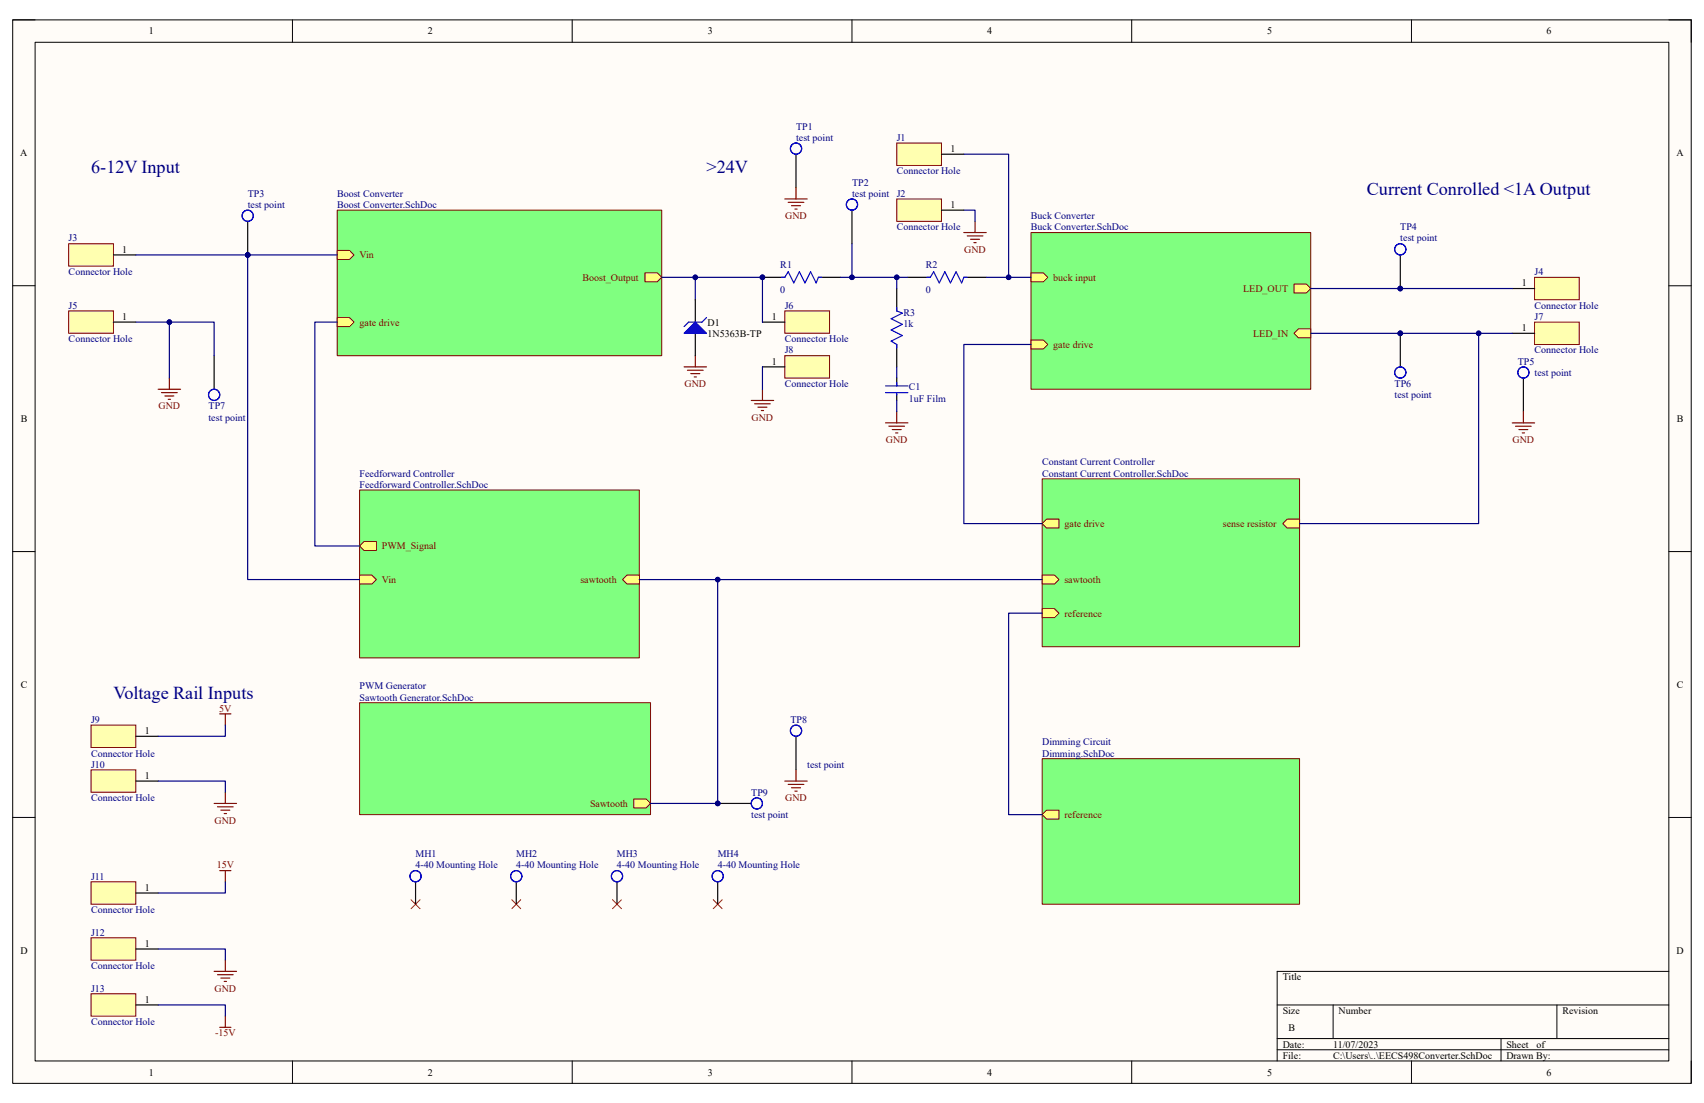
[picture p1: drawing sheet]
<svg xmlns="http://www.w3.org/2000/svg" width="432mm" height="279mm" viewBox="0 0 432 279" stroke-linecap="round" stroke-linejoin="round" font-family="sans-serif">
<path d="M3.2 5h425.4v269.4h-425.4z" fill-rule="evenodd" fill="#fffcf8"/>
<path d="M3.2 5h425.4v269.4h-425.4z" fill="none" stroke="#000" stroke-width=".25"/>
<path d="M8.9 10.7h414v258.1h-414z" fill-rule="evenodd" fill="#fffcf8"/>
<g fill="none" stroke="#000" stroke-width=".25">
<path d="M3.2 5h5.7M8.9 10.7h414v258.1h-414zM74.1 5v5.7M145 5v5.7M215.9 5v5.7M286.8 5v5.7M357.7 5v5.7M422.9 5h5.7v5.7M3.2 72.4h5.7M422.9 72.4h5.7M3.2 139.7h5.7M422.9 139.7h5.7"/>
<path d="M3.2 207.1h5.7M422.9 207.1h5.7M323.6 254.6h99.3M337.8 254.6v8.5M394.5 254.6v8.5M422.9 246.1h-99.3v22.6M74.1 268.7v5.7M145 268.7v5.7M215.9 268.7v5.7M286.8 268.7v5.7M323.6 263.1h99.3M323.6 265.9h99.3"/>
<path d="M357.7 268.8v5.6M380.4 263.1v5.7M428.6 268.8v5.6"/>
</g>
<path d="M85.4 53.2h82.3v36.9h-82.3z" fill-rule="evenodd" fill="#80ff80"/>
<path d="M85.4 53.2h82.3v36.9h-82.3z" fill="none" stroke="#800000" stroke-width=".25"/>
<path d="M85.4 63.4h3.2l1.1 1.2-1.1 1.1h-3.2z" fill-rule="evenodd" fill="#ffff80"/>
<path d="M85.4 63.4h3.2l1.1 1.2-1.1 1.1h-3.2z" fill="none" stroke="#800000" stroke-width=".25"/>
<path d="M85.4 80.5h3.2l1.1 1.1-1.1 1.1h-3.2z" fill-rule="evenodd" fill="#ffff80"/>
<path d="M85.4 80.5h3.2l1.1 1.1-1.1 1.1h-3.2z" fill="none" stroke="#800000" stroke-width=".25"/>
<path d="M163.4 69.1h3.1l1.2 1.1-1.2 1.2h-3.1z" fill-rule="evenodd" fill="#ffff80"/>
<path d="M163.4 69.1h3.1l1.2 1.1-1.2 1.2h-3.1z" fill="none" stroke="#800000" stroke-width=".25"/>
<path d="M261.3 58.9h70.8v39.7h-70.8z" fill-rule="evenodd" fill="#80ff80"/>
<path d="M261.3 58.9h70.8v39.7h-70.8z" fill="none" stroke="#800000" stroke-width=".25"/>
<path d="M261.3 69.1h3.1l1.1 1.2-1.1 1.1h-3.1z" fill-rule="evenodd" fill="#ffff80"/>
<path d="M261.3 69.1h3.1l1.1 1.2-1.1 1.1h-3.1z" fill="none" stroke="#800000" stroke-width=".25"/>
<path d="M261.3 86.1h3.1l1.1 1.2-1.1 1.1h-3.1z" fill-rule="evenodd" fill="#ffff80"/>
<path d="M261.3 86.1h3.1l1.1 1.2-1.1 1.1h-3.1z" fill="none" stroke="#800000" stroke-width=".25"/>
<path d="M327.9 84.4l1.1-1.1h3.1v2.3h-3.1z" fill-rule="evenodd" fill="#ffff80"/>
<path d="M327.9 84.4l1.1-1.1h3.1v2.3h-3.1z" fill="none" stroke="#800000" stroke-width=".25"/>
<path d="M327.9 72h3.1l1.1 1.1-1.1 1.1h-3.1z" fill-rule="evenodd" fill="#ffff80"/>
<path d="M327.9 72h3.1l1.1 1.1-1.1 1.1h-3.1z" fill="none" stroke="#800000" stroke-width=".25"/>
<path d="M264.1 121.3h65.2v42.5h-65.2z" fill-rule="evenodd" fill="#80ff80"/>
<path d="M264.1 121.3h65.2v42.5h-65.2z" fill="none" stroke="#800000" stroke-width=".25"/>
<path d="M326.2 131.5h3.1v2.3h-3.1l-1.1-1.2z" fill-rule="evenodd" fill="#ffff80"/>
<path d="M326.2 131.5h3.1v2.3h-3.1l-1.1-1.2z" fill="none" stroke="#800000" stroke-width=".25"/>
<path d="M264.1 132.6l1.1-1.1h3.2v2.3h-3.2z" fill-rule="evenodd" fill="#ffff80"/>
<path d="M264.1 132.6l1.1-1.1h3.2v2.3h-3.2z" fill="none" stroke="#800000" stroke-width=".25"/>
<path d="M264.1 154.2h3.1l1.2 1.1-1.2 1.2h-3.1z" fill-rule="evenodd" fill="#ffff80"/>
<path d="M264.1 154.2h3.1l1.2 1.1-1.2 1.2h-3.1z" fill="none" stroke="#800000" stroke-width=".25"/>
<path d="M264.1 145.7h3.1l1.2 1.1-1.2 1.1h-3.1z" fill-rule="evenodd" fill="#ffff80"/>
<path d="M264.1 145.7h3.1l1.2 1.1-1.2 1.1h-3.1z" fill="none" stroke="#800000" stroke-width=".25"/>
<path d="M91.1 124.1h70.9v42.6h-70.9z" fill-rule="evenodd" fill="#80ff80"/>
<path d="M91.1 124.1h70.9v42.6h-70.9z" fill="none" stroke="#800000" stroke-width=".25"/>
<path d="M91.1 145.7h3.1l1.2 1.1-1.2 1.1h-3.1z" fill-rule="evenodd" fill="#ffff80"/>
<path d="M91.1 145.7h3.1l1.2 1.1-1.2 1.1h-3.1z" fill="none" stroke="#800000" stroke-width=".25"/>
<path d="M92.3 137.2h3.1v2.2h-3.1l-1.2-1.1z" fill-rule="evenodd" fill="#ffff80"/>
<path d="M92.3 137.2h3.1v2.2h-3.1l-1.2-1.1z" fill="none" stroke="#800000" stroke-width=".25"/>
<path d="M157.8 146.8l1.1-1.1h3.1v2.2h-3.1z" fill-rule="evenodd" fill="#ffff80"/>
<path d="M157.8 146.8l1.1-1.1h3.1v2.2h-3.1z" fill="none" stroke="#800000" stroke-width=".25"/>
<path d="M40.1 98.6h5.7M40.9 99.5h4M42.9 95.8v2.8M41.8 100.3h2.3M42.6 101.2h.6M55.7 180.8h2.8M57.1 180.8v2.9M55.7 220.5h2.8M57.1 220.5v2.9M57.1 257.4v2.8M55.7 260.2h2.8" fill="none" stroke="#800000" stroke-width=".3"/>
<path d="M104.2 227.9l2.2 2.3M106.4 227.9l-2.2 2.3M129.7 227.9l2.3 2.3M132 227.9l-2.3 2.3M155.2 227.9l2.3 2.3M157.5 227.9l-2.3 2.3M180.7 227.9l2.3 2.3M183 227.9l-2.3 2.3" fill="none" stroke="#f00" stroke-width=".25"/>
<path d="M264.1 192.2h65.2v36.8h-65.2z" fill-rule="evenodd" fill="#80ff80"/>
<path d="M264.1 192.2h65.2v36.8h-65.2z" fill="none" stroke="#800000" stroke-width=".25"/>
<path d="M264.1 206.4l1.1-1.2h3.2v2.3h-3.2z" fill-rule="evenodd" fill="#ffff80"/>
<path d="M264.1 206.4l1.1-1.2h3.2v2.3h-3.2z" fill="none" stroke="#800000" stroke-width=".25"/>
<path d="M91.1 178h73.7v28.4h-73.7z" fill-rule="evenodd" fill="#80ff80"/>
<path d="M91.1 178h73.7v28.4h-73.7z" fill="none" stroke="#800000" stroke-width=".25"/>
<path d="M160.6 202.4h3.1l1.1 1.1-1.1 1.2h-3.1z" fill-rule="evenodd" fill="#ffff80"/>
<path d="M160.6 202.4h3.1l1.1 1.1-1.1 1.2h-3.1z" fill="none" stroke="#800000" stroke-width=".25"/>
<path d="M227.2 73.1v5.7M54.3 90.1v8.5M227.2 87.3v5.6M227.2 95.8v2M227.2 99.7v1.7" fill="none" stroke="#000" stroke-width=".3"/>
<g fill="none" stroke="#00f" stroke-width=".3">
<path d="M227.2 77.9v.9l1.5 .5-2.9 1.4 2.9 1.5-2.9 1.4 2.9 1.4-2.9 1.4 1.4 .9v.8M224.4 97.8h5.7M224.4 99.5h5.7M227.2 96.9v.9M227.2 99.7v.3"/>
<circle cx="54.3" cy="100" r="1.42"/>
</g>
<path d="M224.4 107.1h5.7M225.2 108h4M226.1 108.8h2.3M226.9 109.7h.6M227.2 104.3v2.8" fill="none" stroke="#800000" stroke-width=".3"/>
<circle cx="62.8" cy="64.6" r=".57" fill="#000080"/>
<circle cx="62.8" cy="64.6" r=".57" fill="none" stroke="#000080" stroke-width=".25"/>
<path d="M62.8 56.1v8.5" fill="none" stroke="#000" stroke-width=".3"/>
<circle cx="62.8" cy="64.6" r=".57" fill="#000080"/>
<circle cx="62.8" cy="64.6" r=".57" fill="none" stroke="#000080" stroke-width=".25"/>
<circle cx="62.8" cy="54.7" r="1.42" fill="none" stroke="#00f" stroke-width=".3"/>
<circle cx="354.8" cy="84.4" r=".57" fill="#000080"/>
<circle cx="354.8" cy="84.4" r=".57" fill="none" stroke="#000080" stroke-width=".25"/>
<path d="M354.8 84.4v8.5" fill="none" stroke="#000" stroke-width=".3"/>
<circle cx="354.8" cy="84.4" r=".57" fill="#000080"/>
<circle cx="354.8" cy="84.4" r=".57" fill="none" stroke="#000080" stroke-width=".25"/>
<circle cx="354.8" cy="94.4" r="1.42" fill="none" stroke="#00f" stroke-width=".3"/>
<circle cx="354.8" cy="73.1" r=".57" fill="#000080"/>
<circle cx="354.8" cy="73.1" r=".57" fill="none" stroke="#000080" stroke-width=".25"/>
<path d="M354.8 64.6v8.5" fill="none" stroke="#000" stroke-width=".3"/>
<circle cx="354.8" cy="73.1" r=".57" fill="#000080"/>
<circle cx="354.8" cy="73.1" r=".57" fill="none" stroke="#000080" stroke-width=".25"/>
<g fill="none" stroke="#00f" stroke-width=".3">
<circle cx="201.7" cy="37.6" r="1.42"/>
<circle cx="215.9" cy="51.8" r="1.42"/>
<circle cx="354.8" cy="63.2" r="1.42"/>
<circle cx="386" cy="94.4" r="1.42"/>
</g>
<path d="M201.7 39.1v8.5M215.9 53.2v8.5M386 95.8v8.5" fill="none" stroke="#000" stroke-width=".3"/>
<path d="M198.9 50.4h5.6M199.7 51.3h4M200.6 52.1h2.3M201.4 53h.6M201.7 47.6v2.8M383.2 107.1h5.7M384 108h4M384.9 108.8h2.3M385.7 109.7h.6M386 104.3v2.8" fill="none" stroke="#800000" stroke-width=".3"/>
<circle cx="181.9" cy="203.5" r=".57" fill="#000080"/>
<circle cx="181.9" cy="203.5" r=".57" fill="none" stroke="#000080" stroke-width=".25"/>
<path d="M181.9 203.5h8.5" fill="none" stroke="#000" stroke-width=".3"/>
<circle cx="181.9" cy="203.5" r=".57" fill="#000080"/>
<circle cx="181.9" cy="203.5" r=".57" fill="none" stroke="#000080" stroke-width=".25"/>
<g fill="none" stroke="#00f" stroke-width=".3">
<circle cx="201.7" cy="185.1" r="1.42"/>
<circle cx="191.8" cy="203.5" r="1.42"/>
</g>
<path d="M201.7 186.5v8.5" fill="none" stroke="#000" stroke-width=".3"/>
<path d="M198.9 197.9h5.6M199.7 198.7h4M200.6 199.5h2.3M201.7 195v2.9M201.4 200.4h.6" fill="none" stroke="#800000" stroke-width=".3"/>
<circle cx="193.2" cy="70.3" r=".57" fill="#000080"/>
<circle cx="193.2" cy="70.3" r=".57" fill="none" stroke="#000080" stroke-width=".25"/>
<path d="M193.2 70.3h5.7" fill="none" stroke="#000" stroke-width=".3"/>
<circle cx="193.2" cy="70.3" r=".57" fill="#000080"/>
<circle cx="193.2" cy="70.3" r=".57" fill="none" stroke="#000080" stroke-width=".25"/>
<path d="M207.4 70.3h5.7M230.1 70.3h5.6M244.2 70.3h5.7" fill="none" stroke="#000" stroke-width=".3"/>
<path d="M198 70.3h.9l.8-1.5 1.4 2.9 1.5-2.9 1.4 2.9 1.4-2.9 1.4 2.9 .6-1.4h.8M234.9 70.3h.8l.9-1.5 1.4 2.9 1.4-2.9 1.4 2.9 1.5-2.9 1.4 2.9 .5-1.4h.9" fill="none" stroke="#00f" stroke-width=".3"/>
<g fill="none" stroke="#800000" stroke-width=".3">
<path d="M244.2 58.9h5.7M245.1 59.8h4M247.1 56.1v2.8M245.9 60.6h2.3M246.8 61.5h.6M173.4 92.9h5.6M174.2 93.8h4M175.1 94.6h2.2M175.9 95.5h.6M176.2 90.1v2.8M193.2 98.6v2.8M190.4 101.4h5.6"/>
<path d="M191.2 102.3h4M192.1 103.1h2.2M192.9 104h.6M54.3 246.1h5.6M55.1 246.9h4M56 247.8h2.2M56.8 248.6h.6M57.1 243.2v2.9"/>
</g>
<path d="M17.4 61.7h11.3v5.7h-11.3z" fill-rule="evenodd" fill="#ffffb0"/>
<path d="M17.4 61.7h11.3v5.7h-11.3z" fill="none" stroke="#800000" stroke-width=".25"/>
<path d="M28.7 64.6h5.7" fill="none" stroke="#000" stroke-width=".3"/>
<path d="M17.4 78.8h11.3v5.6h-11.3z" fill-rule="evenodd" fill="#ffffb0"/>
<path d="M17.4 78.8h11.3v5.6h-11.3z" fill="none" stroke="#800000" stroke-width=".25"/>
<path d="M28.7 81.6h5.7" fill="none" stroke="#000" stroke-width=".3"/>
<path d="M23.1 183.7h11.3v5.6h-11.3z" fill-rule="evenodd" fill="#ffffb0"/>
<path d="M23.1 183.7h11.3v5.6h-11.3z" fill="none" stroke="#800000" stroke-width=".25"/>
<path d="M34.4 186.5h5.7" fill="none" stroke="#000" stroke-width=".3"/>
<path d="M23.1 223.4h11.3v5.6h-11.3z" fill-rule="evenodd" fill="#ffffb0"/>
<path d="M23.1 223.4h11.3v5.6h-11.3z" fill="none" stroke="#800000" stroke-width=".25"/>
<path d="M34.4 226.2h5.7" fill="none" stroke="#000" stroke-width=".3"/>
<path d="M23.1 237.6h11.3v5.6h-11.3z" fill-rule="evenodd" fill="#ffffb0"/>
<path d="M23.1 237.6h11.3v5.6h-11.3z" fill="none" stroke="#800000" stroke-width=".25"/>
<path d="M34.4 240.4h5.7" fill="none" stroke="#000" stroke-width=".3"/>
<path d="M23.1 251.7h11.3v5.7h-11.3z" fill-rule="evenodd" fill="#ffffb0"/>
<path d="M23.1 251.7h11.3v5.7h-11.3z" fill="none" stroke="#800000" stroke-width=".25"/>
<path d="M34.4 254.6h5.7" fill="none" stroke="#000" stroke-width=".3"/>
<path d="M198.9 78.8h11.3v5.6h-11.3z" fill-rule="evenodd" fill="#ffffb0"/>
<path d="M198.9 78.8h11.3v5.6h-11.3z" fill="none" stroke="#800000" stroke-width=".25"/>
<path d="M193.2 81.6h5.7" fill="none" stroke="#000" stroke-width=".3"/>
<path d="M198.9 90.1h11.3v5.7h-11.3z" fill-rule="evenodd" fill="#ffffb0"/>
<path d="M198.9 90.1h11.3v5.7h-11.3z" fill="none" stroke="#800000" stroke-width=".25"/>
<path d="M193.2 92.9h5.7" fill="none" stroke="#000" stroke-width=".3"/>
<path d="M227.2 36.2h11.4v5.7h-11.4z" fill-rule="evenodd" fill="#ffffb0"/>
<path d="M227.2 36.2h11.4v5.7h-11.4z" fill="none" stroke="#800000" stroke-width=".25"/>
<path d="M238.6 39.1h5.6" fill="none" stroke="#000" stroke-width=".3"/>
<path d="M227.2 50.4h11.4v5.7h-11.4z" fill-rule="evenodd" fill="#ffffb0"/>
<path d="M227.2 50.4h11.4v5.7h-11.4z" fill="none" stroke="#800000" stroke-width=".25"/>
<path d="M238.6 53.2h5.6" fill="none" stroke="#000" stroke-width=".3"/>
<path d="M388.9 70.3h11.3v5.6h-11.3z" fill-rule="evenodd" fill="#ffffb0"/>
<path d="M388.9 70.3h11.3v5.6h-11.3z" fill="none" stroke="#800000" stroke-width=".25"/>
<path d="M383.2 73.1h5.7" fill="none" stroke="#000" stroke-width=".3"/>
<path d="M388.9 81.6h11.3v5.7h-11.3z" fill-rule="evenodd" fill="#ffffb0"/>
<path d="M388.9 81.6h11.3v5.7h-11.3z" fill="none" stroke="#800000" stroke-width=".25"/>
<path d="M383.2 84.4h5.7" fill="none" stroke="#000" stroke-width=".3"/>
<path d="M34.4 81.6h8.5v14.2M261.3 87.3h-17.1v45.3h19.9" fill="none" stroke="#000080" stroke-width=".3"/>
<circle cx="42.9" cy="81.6" r=".57" fill="#000080"/>
<circle cx="42.9" cy="81.6" r=".57" fill="none" stroke="#000080" stroke-width=".25"/>
<path d="M227.2 92.9v2.9M332.1 84.4h42.6v48.2h-45.4M227.2 101.4v2.9M264.1 155.3h-8.5v51.1h8.5M57.1 183.7v2.8h-17M57.1 223.4v2.8h-17M40.1 254.6h17v2.8" fill="none" stroke="#000080" stroke-width=".3"/>
<circle cx="354.8" cy="84.4" r=".57" fill="#000080"/>
<circle cx="354.8" cy="84.4" r=".57" fill="none" stroke="#000080" stroke-width=".25"/>
<circle cx="374.7" cy="84.4" r=".57" fill="#000080"/>
<circle cx="374.7" cy="84.4" r=".57" fill="none" stroke="#000080" stroke-width=".25"/>
<path d="M374.7 84.4h8.5" fill="none" stroke="#000080" stroke-width=".3"/>
<circle cx="374.7" cy="84.4" r=".57" fill="#000080"/>
<circle cx="374.7" cy="84.4" r=".57" fill="none" stroke="#000080" stroke-width=".25"/>
<path d="M34.4 64.6h28.4v82.2h28.3M85.4 81.6h-5.6v56.7h11.3" fill="none" stroke="#000080" stroke-width=".3"/>
<circle cx="62.8" cy="64.6" r=".57" fill="#000080"/>
<circle cx="62.8" cy="64.6" r=".57" fill="none" stroke="#000080" stroke-width=".25"/>
<path d="M62.8 64.6h22.6" fill="none" stroke="#000080" stroke-width=".3"/>
<circle cx="62.8" cy="64.6" r=".57" fill="#000080"/>
<circle cx="62.8" cy="64.6" r=".57" fill="none" stroke="#000080" stroke-width=".25"/>
<path d="M332.1 73.1h51.1" fill="none" stroke="#000080" stroke-width=".3"/>
<circle cx="354.8" cy="73.1" r=".57" fill="#000080"/>
<circle cx="354.8" cy="73.1" r=".57" fill="none" stroke="#000080" stroke-width=".25"/>
<path d="M42.9 81.6h11.4v8.5" fill="none" stroke="#000080" stroke-width=".3"/>
<circle cx="42.9" cy="81.6" r=".57" fill="#000080"/>
<circle cx="42.9" cy="81.6" r=".57" fill="none" stroke="#000080" stroke-width=".25"/>
<path d="M181.9 146.8v56.7h-17.1M40.1 240.4h17v2.8" fill="none" stroke="#000080" stroke-width=".3"/>
<circle cx="181.9" cy="203.5" r=".57" fill="#000080"/>
<circle cx="181.9" cy="203.5" r=".57" fill="none" stroke="#000080" stroke-width=".25"/>
<circle cx="181.9" cy="146.8" r=".57" fill="#000080"/>
<circle cx="181.9" cy="146.8" r=".57" fill="none" stroke="#000080" stroke-width=".25"/>
<path d="M162 146.8h102.1" fill="none" stroke="#000080" stroke-width=".3"/>
<circle cx="181.9" cy="146.8" r=".57" fill="#000080"/>
<circle cx="181.9" cy="146.8" r=".57" fill="none" stroke="#000080" stroke-width=".25"/>
<path d="M244.2 39.1h11.4v31.2M244.2 53.2h2.9v2.9" fill="none" stroke="#000080" stroke-width=".3"/>
<circle cx="255.6" cy="70.3" r=".57" fill="#000080"/>
<circle cx="255.6" cy="70.3" r=".57" fill="none" stroke="#000080" stroke-width=".25"/>
<path d="M249.9 70.3h11.4M193.2 92.9v5.7" fill="none" stroke="#000080" stroke-width=".3"/>
<circle cx="255.6" cy="70.3" r=".57" fill="#000080"/>
<circle cx="255.6" cy="70.3" r=".57" fill="none" stroke="#000080" stroke-width=".25"/>
<path d="M227.2 70.3v2.8" fill="none" stroke="#000080" stroke-width=".3"/>
<circle cx="227.2" cy="70.3" r=".57" fill="#000080"/>
<circle cx="227.2" cy="70.3" r=".57" fill="none" stroke="#000080" stroke-width=".25"/>
<path d="M215.9 61.7v8.6" fill="none" stroke="#000080" stroke-width=".3"/>
<circle cx="215.9" cy="70.3" r=".57" fill="#000080"/>
<circle cx="215.9" cy="70.3" r=".57" fill="none" stroke="#000080" stroke-width=".25"/>
<path d="M213.1 70.3h17" fill="none" stroke="#000080" stroke-width=".3"/>
<circle cx="227.2" cy="70.3" r=".57" fill="#000080"/>
<circle cx="227.2" cy="70.3" r=".57" fill="none" stroke="#000080" stroke-width=".25"/>
<circle cx="215.9" cy="70.3" r=".57" fill="#000080"/>
<circle cx="215.9" cy="70.3" r=".57" fill="none" stroke="#000080" stroke-width=".25"/>
<path d="M176.2 70.3v5.6" fill="none" stroke="#000080" stroke-width=".3"/>
<circle cx="176.2" cy="70.3" r=".57" fill="#000080"/>
<circle cx="176.2" cy="70.3" r=".57" fill="none" stroke="#000080" stroke-width=".25"/>
<path d="M167.7 70.3h25.5v11.3" fill="none" stroke="#000080" stroke-width=".3"/>
<circle cx="193.2" cy="70.3" r=".57" fill="#000080"/>
<circle cx="193.2" cy="70.3" r=".57" fill="none" stroke="#000080" stroke-width=".25"/>
<circle cx="176.2" cy="70.3" r=".57" fill="#000080"/>
<circle cx="176.2" cy="70.3" r=".57" fill="none" stroke="#000080" stroke-width=".25"/>
<path d="M176.2 75.9v5.7M176.2 84.4v5.7" fill="none" stroke="#000" stroke-width=".3"/>
<path d="M173.4 84.4l2.8-2.8 2.8 2.8z" fill="#00f"/>
<path d="M173.4 84.4l2.8-2.8 2.8 2.8zM179 80.5l-1.1 1.1h-3.4l-1.1 1.1" fill="none" stroke="#00f" stroke-width=".3"/>
<path d="M54.3 203.5h5.6M55.1 204.4h4M56 205.2h2.2M56.8 206.1h.6M57.1 200.7v2.8" fill="none" stroke="#800000" stroke-width=".3"/>
<path d="M23.1 195h11.3v5.7h-11.3z" fill-rule="evenodd" fill="#ffffb0"/>
<path d="M23.1 195h11.3v5.7h-11.3z" fill="none" stroke="#800000" stroke-width=".25"/>
<path d="M34.4 197.9h5.7M105.3 223.4v5.6M130.8 223.4v5.6M156.3 223.4v5.6M181.9 223.4v5.6" fill="none" stroke="#000" stroke-width=".3"/>
<path d="M40.1 197.9h17v2.8" fill="none" stroke="#000080" stroke-width=".3"/>
<g fill="none" stroke="#00f" stroke-width=".3">
<circle cx="105.3" cy="222" r="1.42"/>
<circle cx="130.8" cy="222" r="1.42"/>
<circle cx="156.3" cy="222" r="1.42"/>
<circle cx="181.9" cy="222" r="1.42"/>
</g>
<g font-size="4.6" fill="#000080">
<text x="23.1" y="43.7">6-12V Input</text>
<text x="179" y="43.7">&gt;24V</text>
<text x="346.3" y="49.4">Current Conrolled &lt;1A Output</text>
<text x="28.7" y="177">Voltage Rail Inputs</text>
</g>
<g font-size="2.5">
<text x="37.7" y="8.7">1</text>
<text x="108.4" y="8.7">2</text>
<text x="179.4" y="8.7">3</text>
<text x="250.1" y="8.7">4</text>
<text x="321.1" y="8.7">5</text>
<text x="391.9" y="8.7">6</text>
<text x="5.1" y="39.6">A</text>
<text x="240.8" y="38.5">1</text>
<text x="424.8" y="39.6">A</text>
<text x="240.8" y="52.7">1</text>
<text x="31" y="64">1</text>
<text x="385.6" y="72.5">1</text>
<text x="31" y="81">1</text>
<text x="179.3" y="82.5">D1</text>
<text x="195.6" y="81">1</text>
<text x="385.6" y="83.9">1</text>
<text x="179.3" y="85.3">1N5363B-TP</text>
<text x="195.6" y="92.4">1</text>
<text x="5.2" y="106.9">B</text>
<text x="424.9" y="106.9">B</text>
<text x="5.2" y="174.2">C</text>
<text x="424.9" y="174.2">C</text>
<text x="36.7" y="186">1</text>
<text x="36.7" y="197.3">1</text>
<text x="36.7" y="225.6">1</text>
<text x="36.7" y="239.8">1</text>
<text x="5.2" y="241.6">D</text>
<text x="424.9" y="241.6">D</text>
<text x="325" y="248.3">Title</text>
<text x="36.7" y="254">1</text>
<text x="325" y="256.8">Size</text>
<text x="339.2" y="256.8">Number</text>
<text x="395.9" y="256.8">Revision</text>
<text x="326.5" y="261.1">B</text>
<text x="325" y="265.3">Date:</text>
<text x="325" y="268.2">File:</text>
<text x="337.8" y="268.2">C:\Users\..\EECS498Converter.SchDoc</text>
<text x="337.8" y="265.3">11/07/2023</text>
<text x="381.7" y="268.2">Drawn By:</text>
<text x="381.7" y="265.3">Sheet</text>
<text x="389.3" y="265.3">of</text>
<text x="37.7" y="272.5">1</text>
<text x="108.4" y="272.5">2</text>
<text x="179.4" y="272.5">3</text>
<text x="250.1" y="272.5">4</text>
<text x="321.1" y="272.5">5</text>
<text x="391.9" y="272.5">6</text>
</g>
<g font-size="2.5" fill="#000080">
<text x="201.7" y="32.9">TP1</text>
<text x="201.7" y="35.7">test point</text>
<text x="227.2" y="35.7">J1</text>
<text x="215.9" y="47">TP2</text>
<text x="227.2" y="44.2">Connector Hole</text>
<text x="62.8" y="49.9">TP3</text>
<text x="62.8" y="52.7">test point</text>
<text x="85.4" y="49.9">Boost Converter</text>
<text x="85.4" y="52.7">Boost Converter.SchDoc</text>
<text x="215.9" y="49.9">test point</text>
<text x="227.2" y="49.9">J2</text>
<text x="227.2" y="58.3">Connector Hole</text>
<text x="261.2" y="55.5">Buck Converter</text>
<text x="261.2" y="58.3">Buck Converter.SchDoc</text>
<text x="354.8" y="58.3">TP4</text>
<text x="17.4" y="61.2">J3</text>
<text x="354.8" y="61.2">test point</text>
<text x="17.4" y="69.7">Connector Hole</text>
<text x="197.7" y="68">R1</text>
<text x="234.6" y="68">R2</text>
<text x="388.9" y="69.7">J4</text>
<text x="197.7" y="74.3">0</text>
<text x="234.6" y="74.3">0</text>
<text x="17.4" y="78.2">J5</text>
<text x="198.9" y="78.2">J6</text>
<text x="228.9" y="79.9">R3</text>
<text x="228.9" y="82.8">1k</text>
<text x="388.9" y="78.2">Connector Hole</text>
<text x="388.9" y="81">J7</text>
<text x="17.4" y="86.7">Connector Hole</text>
<text x="198.9" y="86.7">Connector Hole</text>
<text x="198.9" y="89.5">J8</text>
<text x="388.9" y="89.5">Connector Hole</text>
<text x="384.6" y="92.4">TP5</text>
<text x="388.9" y="95.2">test point</text>
<text x="198.9" y="98">Connector Hole</text>
<text x="230.3" y="98.9">C1</text>
<text x="230.3" y="101.7">1uF Film</text>
<text x="353.4" y="98">TP6</text>
<text x="353.4" y="100.9">test point</text>
<text x="52.8" y="103.7">TP7</text>
<text x="52.8" y="106.6">test point</text>
<text x="264.1" y="117.9">Constant Current Controller</text>
<text x="91.1" y="120.7">Feedforward Controller</text>
<text x="91.1" y="123.6">Feedforward Controller.SchDoc</text>
<text x="264.1" y="120.7">Constant Current Controller.SchDoc</text>
<text x="91.1" y="174.6">PWM Generator</text>
<text x="91.1" y="177.5">Sawtooth Generator.SchDoc</text>
<text x="23.1" y="183.1">J9</text>
<text x="200.3" y="183.1">TP8</text>
<text x="23.1" y="191.6">Connector Hole</text>
<text x="264.1" y="188.8">Dimming Circuit</text>
<text x="264.1" y="191.6">Dimming.SchDoc</text>
<text x="23.1" y="194.5">J10</text>
<text x="204.6" y="194.5">test point</text>
<text x="23.1" y="203">Connector Hole</text>
<text x="190.4" y="201.5">TP9</text>
<text x="190.4" y="207.2">test point</text>
<text x="105.3" y="217.1">MH1</text>
<text x="105.3" y="220">4-40 Mounting Hole</text>
<text x="130.8" y="217.1">MH2</text>
<text x="130.8" y="220">4-40 Mounting Hole</text>
<text x="156.3" y="217.1">MH3</text>
<text x="156.3" y="220">4-40 Mounting Hole</text>
<text x="181.9" y="217.1">MH4</text>
<text x="181.9" y="220">4-40 Mounting Hole</text>
<text x="23.1" y="222.8">J11</text>
<text x="23.1" y="231.3">Connector Hole</text>
<text x="23.1" y="237">J12</text>
<text x="23.1" y="245.5">Connector Hole</text>
<text x="23.1" y="251.2">J13</text>
<text x="23.1" y="259.7">Connector Hole</text>
</g>
<g font-size="2.5" fill="#800000">
<text x="199" y="55.5">GND</text>
<text x="91.1" y="65.4">Vin</text>
<text x="244.3" y="64">GND</text>
<text x="147.6" y="71.1">Boost_Output</text>
<text x="266.9" y="71.1">buck input</text>
<text x="315" y="74">LED_OUT</text>
<text x="91.1" y="82.5">gate drive</text>
<text x="266.9" y="88.1">gate drive</text>
<text x="317.5" y="85.3">LED_IN</text>
<text x="173.5" y="98">GND</text>
<text x="40.2" y="103.7">GND</text>
<text x="190.5" y="106.6">GND</text>
<text x="224.5" y="112.2">GND</text>
<text x="383.3" y="112.2">GND</text>
<text x="269.7" y="133.5">gate drive</text>
<text x="309.9" y="133.5">sense resistor</text>
<text x="96.8" y="139.1">PWM_Signal</text>
<text x="96.8" y="147.7">Vin</text>
<text x="147.1" y="147.7">sawtooth</text>
<text x="269.7" y="147.7">sawtooth</text>
<text x="269.7" y="156.2">reference</text>
<text x="55.5" y="180.3">5V</text>
<text x="199" y="203">GND</text>
<text x="54.4" y="208.7">GND</text>
<text x="149.5" y="204.4">Sawtooth</text>
<text x="269.7" y="207.2">reference</text>
<text x="54.9" y="220">15V</text>
<text x="54.4" y="251.2">GND</text>
<text x="54.5" y="262.5">-15V</text>
</g>
</svg>
